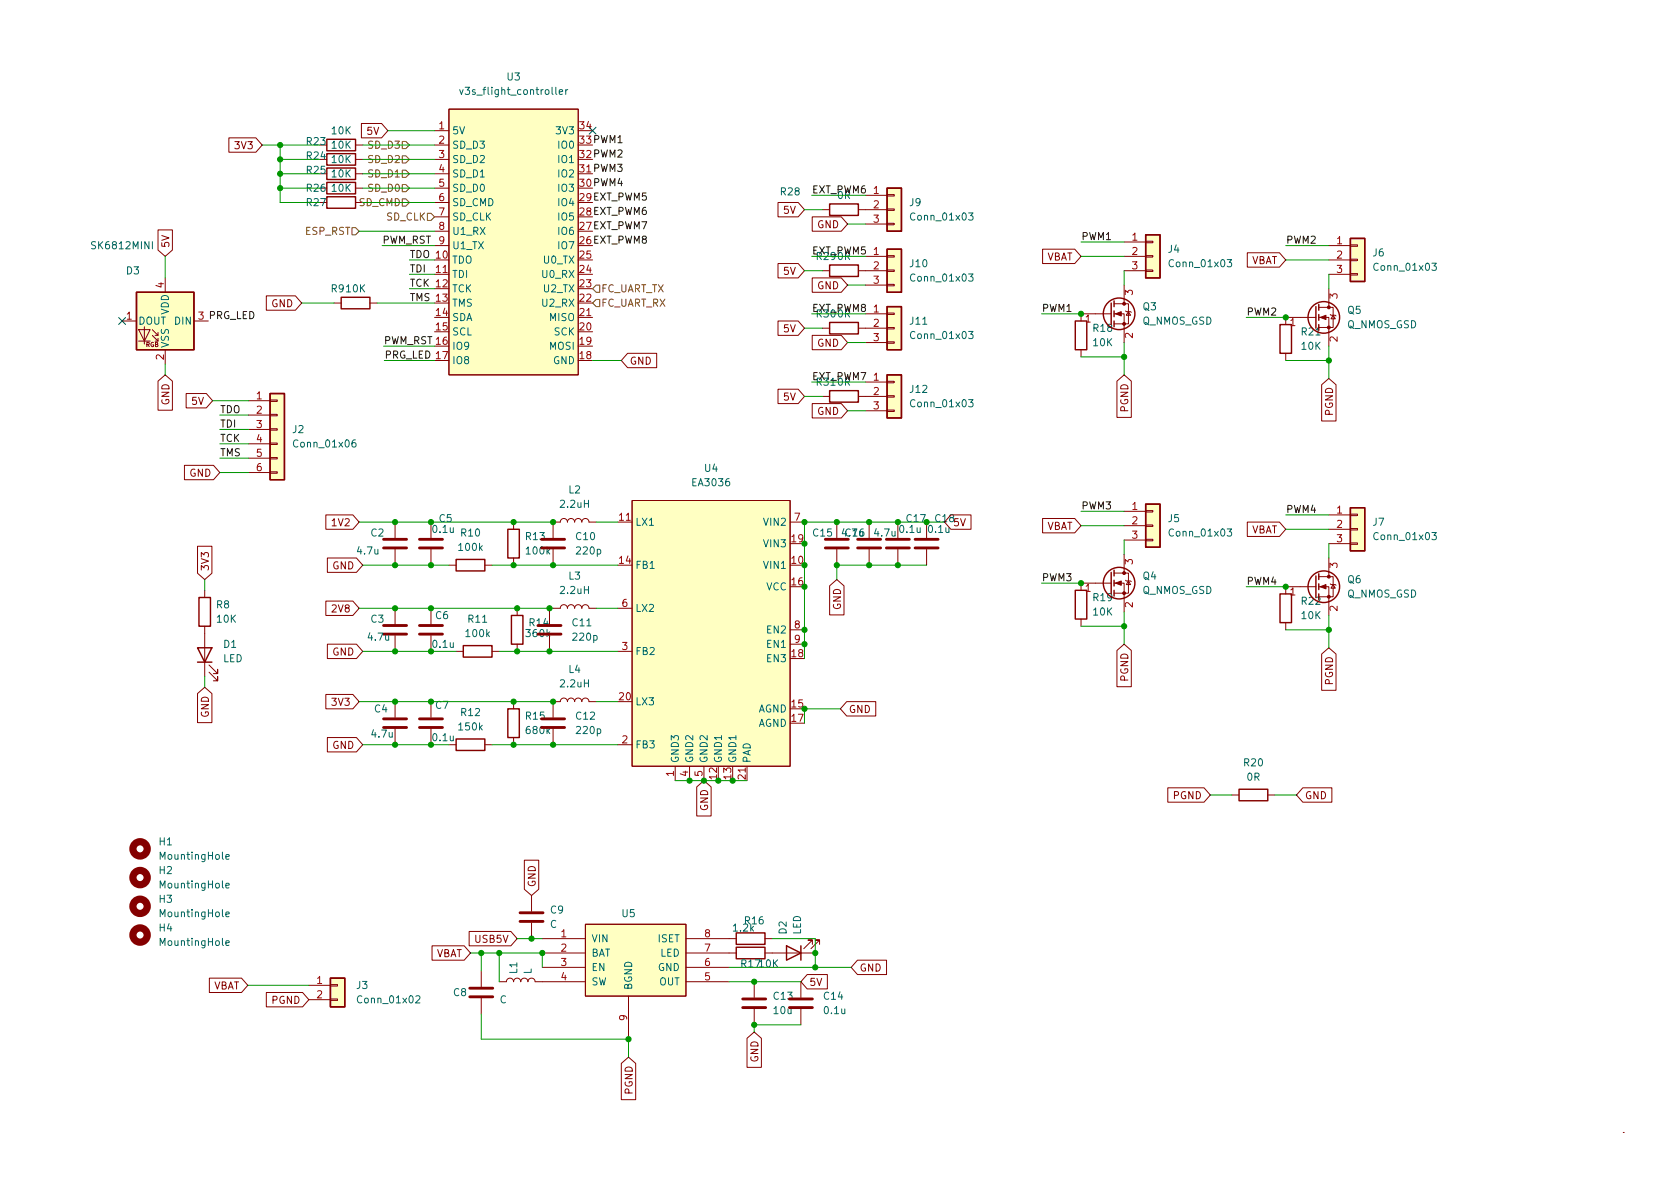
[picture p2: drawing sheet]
<svg xmlns="http://www.w3.org/2000/svg" width="297mm" height="210mm" viewBox="0 0 297 210" stroke-linecap="round" stroke-linejoin="round" font-family="sans-serif">
<g fill="none" stroke="#840000" stroke-width=".18">
<path d="M79.4 19.3h22.8v47h-22.8zM40.5 24.4h4.7l1.2 1.2-1.2 1.3h-4.7zM62.9 25.6h1.2M62.9 28.2h1.2M62.9 30.7h1.2M62.9 33.3h1.2M62.9 35.8h1.2M63.9 21.8h3.6l1.1 1.3-1.1 1.3h-3.6zM76.8 23.1h2.6M76.8 25.6h2.6M76.8 28.2h2.6M76.8 30.7h2.6"/>
<path d="M76.8 33.3h2.6M76.8 35.8h2.6M76.8 38.3h2.6M137.6 35.8h3.5l1.1 1.3-1.1 1.2h-3.5zM143.6 38.3h5.1l1.2 1.3-1.2 1.3h-5.1zM145.4 37.1h1.3M151.8 37.1h5M153 34.5h3.8M153 39.6h3.8M156.8 39.5h1.3v.2h-1.3zM156.8 37h1.3v.2h-1.3zM156.8 34.4h1.3v.3h-1.3z"/>
<path d="M21.6 56.8h2.5M24.5 58.3h2l-1 2zM25.5 57.8v3M26.9 59.3l1 1v-.5M26.9 58.3l1 1v-.5M27.4 59.3h.5M27.9 40.7h2.6v3.5l-1.3 1.1-1.3-1.1zM29.2 49.1v2.6M34.3 56.8h2.5M47.1 52.3h5.1l1.1 1.3-1.1 1.3h-5.1zM59.1 53.6h1.2M65.4 53.6h1.3"/>
<path d="M76.8 48.5h2.6M76.8 40.9h2.6M76.8 43.4h2.6M102.2 56.1h2.6M137.6 56.8h3.5l1.1 1.2-1.1 1.3h-3.5zM137.6 46.6h3.5l1.1 1.3-1.1 1.2h-3.5zM143.6 59.3h5.1l1.2 1.3-1.2 1.2h-5.1zM143.6 49.1h5.1l1.2 1.3-1.2 1.3h-5.1zM145.4 47.9h1.3M145.4 58h1.3M151.8 47.9h5M151.8 58h5"/>
<path d="M153 45.3h3.8M153 50.4h3.8M153 55.5h3.8M156.8 50.3h1.3v.2h-1.3zM156.8 47.7h1.3v.3h-1.3zM156.8 45.2h1.3v.3h-1.3zM156.8 57.9h1.3v.3h-1.3zM156.8 55.4h1.3v.2h-1.3zM184.3 44.1h5.7l1.1 1.2-1.1 1.3h-5.7zM196.5 55.5h-5.4v1.3M197 55.5h1.8v5.1M197 53.7h2.5v3.6h-2.5"/>
<path d="M198.8 47.9h3.8M198.8 45.3h3.8M198.8 42.8h3.8M198.8 50.4v3.3M199 55l.1 .1h.8l.1 .1M199.5 55.1l.4 .6h-.8zM202.6 47.7h1.2v.3h-1.2zM202.6 45.2h1.2v.3h-1.2zM202.6 42.7h1.2v.2h-1.2zM220.5 44.7h5.7l1.1 1.3-1.1 1.2h-5.7zM232.7 56.1h-5.4v1.3M233.2 56.1h1.7v5.1"/>
<path d="M233.2 54.4h2.5v3.5h-2.5M234.9 48.5h3.9M234.9 43.4h3.9M234.9 51v3.4M234.9 46h3.9M235.2 55.6l.1 .1h.8l.1 .2M235.7 55.7l.4 .7h-.8zM238.8 48.4h1.2v.2h-1.2zM238.8 45.8h1.2v.3h-1.2zM238.8 43.3h1.2v.3h-1.2zM24.5 60.3h2M27.9 67.4l1.3-1.1 1.3 1.1v5.1h-2.6z"/>
<path d="M29.2 61.8v2.6M32.9 69.6h3.6l1.1 1.3-1.1 1.2h-3.6zM43.9 70.9h3.9M43.9 73.4h3.9M43.9 75.9h3.9M43.9 78.5h3.9M47.8 78.4h1.2v.2h-1.2zM47.8 75.8h1.2v.3h-1.2zM47.8 73.3h1.2v.2h-1.2zM47.8 70.7h1.2v.3h-1.2zM111 62.5h5.1v2.5h-5.1l-1.1-1.3zM137.6 68.8h3.5l1.1 1.3-1.1 1.3h-3.5z"/>
<path d="M143.6 71.4h5.1l1.2 1.2-1.2 1.3h-5.1zM145.4 70.1h1.3M151.8 70.1h5M153 67.6h3.8M153 72.6h3.8M153 60.6h3.8M156.8 72.5h1.3v.3h-1.3zM156.8 70h1.3v.2h-1.3zM156.8 67.4h1.3v.3h-1.3zM156.8 60.4h1.3v.3h-1.3zM191.1 61.8v1.3M197.5 67.4l1.3-1.1 1.2 1.1v6.4h-2.5z"/>
<path d="M227.3 62.5v1.2M233.7 68l1.2-1.1 1.3 1.1v6.4h-2.5zM32.6 82.3h5.2l1.1 1.3-1.1 1.2h-5.2zM34.9 96.6h2.6v4.8l-1.3 1.1-1.3-1.1zM43.9 81h3.9M43.9 83.6h3.9M47.8 83.4h1.2v.3h-1.2zM47.8 80.9h1.2v.2h-1.2zM57.6 91.1h4.8l1.1 1.2-1.1 1.3h-4.8zM57.9 98.7h5.1l1.1 1.2-1.1 1.3h-5.1zM69.8 92.3v2.8M69.8 97.1v2.8"/>
<path d="M76.2 92.3v2.8M76.2 97.1v2.8M79.4 99.9h1.2M85.7 99.9h1.3M90.8 92.3v1.3M90.8 98.7v1.2M97.8 97.1v2.8M105.4 92.3h-1.3a.64 .64 0 0 0-.6-.6 .64 .64 0 0 0-.6 .6 .64 .64 0 0 0-.7-.6 .64 .64 0 0 0-.6 .6 .64 .64 0 0 0-.6-.6 .64 .64 0 0 0-.7 .6 .64 .64 0 0 0-.6-.6 .64 .64 0 0 0-.6 .6h-1.3v2.8M109.2 92.3h2.6M111.8 88.5h27.9v47h-27.9zM139.7 92.3h2.5M148 92.3v2.8"/>
<path d="M148 97.1v2.8M153.7 92.3v2.8M153.7 97.1v2.8M158.7 92.3v2.8M158.7 97.1v2.8M163.8 92.3v2.8M163.8 97.1v2.8M168.1 91.1h3.6v2.5h-3.6l-1.1-1.3zM184.3 91.7h5.7l1.1 1.3-1.1 1.2h-5.7zM198.8 98v3.3M198.8 90.4h3.8M198.8 93h3.8"/>
<path d="M198.8 95.5h3.8M202.6 95.4h1.2v.2h-1.2zM202.6 92.8h1.2v.3h-1.2zM202.6 90.3h1.2v.2h-1.2zM220.5 92.3h5.7l1.1 1.3-1.1 1.3h-5.7zM234.9 98.7v3.3M234.9 91.1h3.9M234.9 93.6h3.9M234.9 96.1h3.9M238.8 96h1.2v.3h-1.2zM238.8 93.5h1.2v.2h-1.2zM238.8 90.9h1.2v.3h-1.2z"/>
<path d="M36.2 104.4v1.3M36.2 110.7v8.9M37 118.9l1.5 1.5v-.8v.8h-.8M37 117.6l1.5 1.5v-.7v.7h-.8M57.6 106.3h4.8l1.1 1.3-1.1 1.2h-4.8zM57.9 113.9h5.1l1.1 1.3-1.1 1.3h-5.1zM69.8 107.6v2.8M69.8 112.4v2.8M76.2 107.6v2.8M76.2 112.4v2.8M80.6 115.2h1.3M87 115.2h1.3"/>
<path d="M91.4 107.6v1.2M91.4 113.9v1.3M97.2 107.6v2.8M97.2 112.4v2.8M97.8 107.6h1.3a.64 .64 0 0 1 .6-.7 .64 .64 0 0 1 .6 .7 .64 .64 0 0 1 .7-.7 .64 .64 0 0 1 .6 .7 .64 .64 0 0 1 .6-.7 .64 .64 0 0 1 .7 .7 .64 .64 0 0 1 .6-.7 .64 .64 0 0 1 .6 .7h1.3M109.2 115.2h2.6M109.2 107.6h2.6M124.5 105h.1M139.7 111.4h2.5M139.7 113.9h2.5M146.7 103.6l1.3-1.1 1.2 1.1v5.1h-2.5zM191.1 109.5v1.2"/>
<path d="M196.5 103.1h-5.4v1.3M197 103.1h1.8v5.1M197 101.3h2.5v3.6h-2.5M197.5 115l1.3-1.1 1.2 1.1v6.4h-2.5zM199 102.6l.1 .1h.8l.1 .2M199.5 102.7l.4 .7h-.8zM227.3 110.1v1.3M232.7 103.8h-5.4v1.2M233.2 103.8h1.7v5M233.2 102h2.5v3.5h-2.5M233.7 115.7l1.2-1.2 1.3 1.2v6.4h-2.5zM235.2 103.2l.1 .2h.8l.1 .1"/>
<path d="M235.7 103.4l.4 .6h-.8zM34.9 122.6l1.3-1.1 1.3 1.1v5.2h-2.6zM57.6 122.8h4.8l1.1 1.3-1.1 1.2h-4.8zM57.9 130.4h5.1l1.1 1.3-1.1 1.3h-5.1zM69.8 124.1v2.8M69.8 128.9v2.8M76.2 124.1v2.8M76.2 128.9v2.8M79.4 131.7h1.2M85.7 131.7h1.3M90.8 124.1v1.2M90.8 130.4v1.3"/>
<path d="M97.8 128.9v2.8M105.4 124.1h-1.3a.64 .64 0 0 0-.6-.7 .64 .64 0 0 0-.6 .7 .64 .64 0 0 0-.7-.7 .64 .64 0 0 0-.6 .7 .64 .64 0 0 0-.6-.7 .64 .64 0 0 0-.7 .7 .64 .64 0 0 0-.6-.7 .64 .64 0 0 0-.6 .7h-1.3v2.8M109.2 131.7h2.6M119.4 135.5v2.5M121.9 135.5v2.5M123.2 139.2l1.3-1.2 1.2 1.2v5.1h-2.5zM124.5 135.5v2.5M132.1 135.5v2.5M149.7 124.1h5.1v2.5h-5.1l-1.1-1.3zM206.5 139.3h6.4l1.1 1.3-1.1 1.3h-6.4zM230.3 139.3h5.2v2.6h-5.2l-1.1-1.3zM92.7 152.1h2.6v5.2l-1.3 1.1-1.3-1.1z"/>
<path d="M94 158.4v2.8M217.8 140.6h1.3M224.2 140.6h1.2M37 173h5.7l1.1 1.2-1.1 1.3h-5.7zM47.1 175.5h6.4l1.1 1.3-1.1 1.2h-6.4zM54.6 174.2h3.8M54.6 176.8h3.8M58.4 176.7h1.3v.2h-1.3zM58.4 174.1h1.3v.3h-1.3zM76.4 167.3h5.7l1.1 1.2-1.1 1.3h-5.7zM83 164.7h7.3l1.1 1.3-1.1 1.3h-7.3zM85.1 171.7v2.8"/>
<path d="M85.1 176.5v2.8M88.3 173.6h1.2a.64 .64 0 0 1 .7-.6 .64 .64 0 0 1 .6 .6 .64 .64 0 0 1 .6-.6 .64 .64 0 0 1 .7 .6 .64 .64 0 0 1 .6-.6 .64 .64 0 0 1 .6 .6 .64 .64 0 0 1 .7-.6 .64 .64 0 0 1 .6 .6h8.9M94 163.2v2.8M95.9 168.5h7.6M95.9 166h7.6M95.9 171.1h7.6M103.5 163.4h17.8v12.7h-17.8zM111.1 176.1v7.7M121.3 168.5h8.9M121.3 166h8.9M121.3 171.1h7.6M121.3 173.6h7.6"/>
<path d="M133.3 173.6v2.8M133.3 178.4v2.8M135.3 168.5h8.8M135.3 166h1.2M141.6 173.6v2.8M141.6 178.4v2.8M142.7 172.3h3.6v2.6h-3.6l-1.1-1.3zM143.6 167v-.8h-.7h.7l-1.5 1.6M144.9 167v-.8h-.8h.8l-1.5 1.6M151.6 169.8h5.1v2.5h-5.1l-1.1-1.2zM109.9 188l1.2-1.1 1.3 1.1v6.5h-2.5zM132.1 183.6l1.2-1.1 1.3 1.1v5.1h-2.5z"/>
<path d="M287 200.3h.1"/>
</g>
<g fill="none" stroke="#840000" stroke-width=".25">
<path d="M57.8 27.2h5.1v2h-5.1zM57.8 24.6h5.1v2.1h-5.1zM57.8 29.7h5.1v2h-5.1zM57.8 34.8h5.1v2h-5.1zM57.8 32.3h5.1v2h-5.1zM146.7 36.1h5.1v2h-5.1zM156.8 33.3h2.6v7.6h-2.6zM24.1 51.7h10.2v10.1h-10.2zM60.3 52.6h5.1v2h-5.1zM146.7 46.9h5.1v2h-5.1zM146.7 57h5.1v2h-5.1zM156.8 44.1h2.6v7.6h-2.6z"/>
<path d="M156.8 54.2h2.6v7.6h-2.6zM190.1 56.8h2.1v5h-2.1zM196.5 53.6v3.8M197 53.2v1M197 55v1M197 56.8v1M202.6 41.5h2.5v7.6h-2.5zM226.3 57.4h2v5.1h-2zM232.7 54.2v3.8M233.2 53.8v1.1M233.2 55.6v1M233.2 57.4v1"/>
<path d="M238.8 42.2h2.5v7.6h-2.5zM47.8 69.6h2.5v15.2h-2.5zM146.7 69.1h5.1v2h-5.1zM156.8 66.3h2.6v7.6h-2.6zM80.6 98.9h5.1v2.1h-5.1zM89.8 93.6h2v5.1h-2zM202.6 89.1h2.5v7.7h-2.5zM238.8 89.8h2.5v7.6h-2.5zM34.9 114.5h2.6l-1.3 2.6zM34.9 117.1h2.6M35.2 105.7h2v5h-2zM81.9 114.2h5.1v2h-5.1z"/>
<path d="M90.4 108.8h2.1v5.1h-2.1zM190.1 104.4h2.1v5.1h-2.1zM196.5 101.2v3.8M197 100.8v1M197 102.6v1M197 104.4v1M226.3 105h2v5.1h-2zM232.7 101.8v3.9M233.2 101.5v1M233.2 103.2v1.1M233.2 105v1M80.6 130.7h5.1v2h-5.1z"/>
<path d="M89.8 125.3h2v5.1h-2zM219.1 139.6h5.1v2h-5.1zM58.4 173h2.6v5h-2.6zM130.2 167.5h5.1v2h-5.1zM130.2 165h5.1v2h-5.1zM139.1 167.3l2.5 1.2-2.5 1.3zM141.6 167.3v2.5"/>
<circle cx="197.9" cy="55.5" r="2.79"/>
<circle cx="234.1" cy="56.1" r="2.79"/>
<circle cx="197.9" cy="103.1" r="2.79"/>
<circle cx="234.1" cy="103.8" r="2.79"/>
</g>
<g fill="#ffffc2" stroke="#ffffc2" stroke-width=".18">
<path d="M47.8 69.6h2.5v15.2h-2.5z"/>
<path d="M156.8 44.1h2.6v7.6h-2.6z"/>
<path d="M111.8 88.5h27.9v47h-27.9z"/>
<path d="M156.8 33.3h2.6v7.6h-2.6z"/>
<path d="M79.4 19.3h22.8v47h-22.8z"/>
<path d="M202.6 41.5h2.5v7.6h-2.5z"/>
<path d="M156.8 66.3h2.6v7.6h-2.6z"/>
<path d="M156.8 54.2h2.6v7.6h-2.6z"/>
<path d="M24.1 51.7h10.2v10.1h-10.2z"/>
<path d="M58.4 173h2.6v5h-2.6z"/>
<path d="M238.8 42.2h2.5v7.6h-2.5z"/>
<path d="M103.5 163.4h17.8v12.7h-17.8z"/>
<path d="M238.8 89.8h2.5v7.6h-2.5z"/>
<path d="M202.6 89.1h2.5v7.7h-2.5z"/>
</g>
<g fill="none" stroke="#006464" stroke-width=".18">
<path d="M81.3 15.9l.3 .8 .3-.8M98.3 15.4v1.1l.2 .2M98.9 16.3l.6-.1-.1-.3h-.3l-.2 .1v.6h.5M100 15.9v.8M100.4 15.9l-.4 .2M171.3 37.7h.7l-.4 .4 .4 .2v.5l-.2 .1-.5-.1M171.3 48.4h.7l-.4 .5 .4 .2v.5l-.2 .1-.5-.1M171.3 58.6h.7l-.4 .5 .4 .1v.6l-.2 .1-.5-.1M217 45.9h.8l-.5 .5 .4 .1v.6l-.2 .1-.5-.1M253.2 46.5h.8l-.5 .5 .4 .1v.6l-.2 .1-.5-.1M62.8 77.8h-.3a.86 .86 0 0 0 0 1.3l.4-.2 .1-.4-.3-.2h-.2l-.3 .2M171.3 70.7h.7l-.4 .5 .4 .1v.5l-.2 .1-.5-.1"/>
<path d="M149.2 93.5l-.3 .9h.8M217 93.5h.8l-.5 .5 .4 .1v.6l-.2 .1-.5-.1M253.2 94.2h.8l-.5 .5 .4 .1v.5l-.2 .1-.5-.1M39.9 156.6l.6-.1v-.3h-.4l-.2 .2 .1 .6h.5M39.9 151.5l.6-.1v-.2l-.4-.1-.2 .2 .1 .6h.5M39.9 166.8l.6-.2v-.2l-.4-.1-.2 .2 .1 .6h.5M39.9 161.7l.6-.1v-.3h-.4l-.2 .1 .1 .7h.5M73.5 176.2l.5-.1 .3 .3-.8 1h.8"/>
</g>
<g fill="none" stroke="#840000" stroke-width="1.3">
<circle cx="24.8" cy="155.2" r="1.27"/>
<circle cx="24.8" cy="150.1" r="1.27"/>
<circle cx="24.8" cy="160.3" r="1.27"/>
<circle cx="24.8" cy="165.3" r="1.27"/>
</g>
<g fill="none" stroke="#840000" stroke-width=".51">
<path d="M67.8 96.9h4.1M67.8 95.4h4.1M74.2 96.9h4M74.2 95.4h4M95.8 96.9h4M95.8 95.4h4M145.9 96.9h4.1M145.9 95.4h4.1M151.6 96.9h4.1M151.6 95.4h4.1M156.7 96.9h4.1M156.7 95.4h4.1"/>
<path d="M161.8 96.9h4.1M161.8 95.4h4.1M67.8 112.1h4.1M67.8 110.6h4.1M74.2 112.1h4M74.2 110.6h4M95.1 112.1h4.1M95.1 110.6h4.1M67.8 128.6h4.1M67.8 127.1h4.1M74.2 128.6h4M74.2 127.1h4"/>
<path d="M95.8 128.6h4M95.8 127.1h4M83.1 176.3h4M83.1 174.7h4M91.9 162.9h4.1M91.9 161.4h4.1M131.3 178.2h4.1M131.3 176.7h4.1M139.6 178.2h4M139.6 176.7h4"/>
</g>
<g fill="#840000" stroke="#840000" stroke-width=".18">
<path d="M197.2 55.5l1-.4v.8z"/>
<path d="M233.4 56.1l1-.4v.8z"/>
<path d="M197.2 103.1l1-.4v.8z"/>
<path d="M233.4 103.8l1-.4v.7z"/>
<circle cx="198.8" cy="57.3" r=".25"/>
<circle cx="198.8" cy="53.7" r=".25"/>
<circle cx="234.9" cy="57.9" r=".25"/>
<circle cx="234.9" cy="54.4" r=".25"/>
<circle cx="198.8" cy="104.9" r=".25"/>
<circle cx="198.8" cy="101.3" r=".25"/>
<circle cx="234.9" cy="105.5" r=".25"/>
<circle cx="234.9" cy="102" r=".25"/>
</g>
<path d="M71.1 27.6h.7l.6 .6-.6 .6h-.7zM71.1 30.1h.7l.6 .6-.6 .7h-.7zM71.1 35.2h.7l.6 .6-.6 .6h-.7zM71.1 32.6h.7l.6 .7-.6 .6h-.7zM71.1 25h.7l.6 .6-.6 .7h-.7zM75.6 37.7h.6l.6 .6-.6 .7h-.6zM62.2 40.3h.7l.6 .6-.6 .6h-.7zM104.8 51l.6-.6h.6v1.3h-.6zM105.4 53h.6v1.2h-.6l-.6-.6z" fill="none" stroke="#725600" stroke-width=".18"/>
<g fill="none" stroke="#009600" stroke-width=".18">
<path d="M46.4 25.6h10.1M49.5 25.6v10.2h7M49.5 30.7h7M49.5 28.2h7M49.5 33.3h7M64.1 25.6h12.7M64.1 35.8h12.7M64.1 30.7h12.7M64.1 28.2h12.7M64.1 33.3h12.7M68.6 23.1h8.2M142.2 37.1h3.2"/>
<path d="M143.5 34.5h9.5M149.9 39.6h3.1M29.2 45.3v3.8M53.3 53.6h5.8M63.5 40.9h13.3M66.7 53.6h10.1M67.6 43.4h9.2M72.4 46h4.4M72.4 51h4.4M72.4 48.5h4.4M142.2 58h3.2M142.2 47.9h3.2"/>
<path d="M143.5 55.5h9.5M143.5 45.3h9.5M149.9 50.4h3.1M184.1 55.5h7M191.1 45.3h7.7M191.1 42.8h7.7M198.8 47.9v2.5M220.3 56.1h7M227.3 43.4h7.6M227.3 46h7.6M234.9 48.5v2.5M29.2 64.4v1.9"/>
<path d="M37.6 70.9h6.3M38.9 78.5h5M38.9 73.4h5M38.9 75.9h5M67.8 61.2h9M67.9 63.7h8.9M104.8 63.7h5.1M142.2 70.1h3.2M143.5 67.6h9.5M149.9 72.6h3.1M149.9 60.6h3.1M191.1 63.1h7.7"/>
<path d="M198.8 60.6v5.7M227.3 63.7h7.6M234.9 61.2v5.7M38.9 83.6h5M38.9 81h5M63.5 92.3h34.3M64.1 99.9h15.3M87 99.9h22.2M105.4 92.3h3.8M163.8 99.9h-15.8v2.6M167 92.3h-24.8v24.2M191.1 93h7.7"/>
<path d="M191.1 90.4h7.7M198.8 95.5v2.5M227.3 91.1h7.6M227.3 93.6h7.6M234.9 96.1v2.6M36.2 102.5v1.9M36.2 119.6v1.9M63.5 107.6h34.3M64.1 115.2h16.5M88.3 115.2h20.9M105.4 107.6h3.8M184.1 103.1h7"/>
<path d="M191.1 110.7h7.7M198.8 108.2v5.7M220.3 103.8h7M227.3 111.4h7.6M234.9 108.8v5.7M63.5 124.1h34.3M64.1 131.7h15.3M87 131.7h22.2M105.4 124.1h3.8M119.4 138h12.7M148.6 125.3h-6.4v2.6M214 140.6h3.8"/>
<path d="M225.4 140.6h3.8M43.8 174.2h10.8M83.2 168.5h12.7v2.6M85.1 179.3v4.5h26v3.1M85.1 168.5v3.2M88.3 168.5v5.1M91.4 166h4.5M128.9 173.6h12.7M128.9 171.1h21.6M136.5 166h7.6v5.1M141.6 181.2h-8.3v1.3"/>
</g>
<path d="M104.2 22.5l1.2 1.2M105.4 22.5l-1.2 1.2M21 56.2l1.2 1.2M22.2 56.2l-1.2 1.2" fill="none" stroke="#000084" stroke-width=".18"/>
<g fill="#009600" stroke="#009600" stroke-width=".18">
<circle cx="142.2" cy="92.3" r=".46"/>
<circle cx="142.2" cy="96.1" r=".46"/>
<circle cx="148" cy="99.9" r=".46"/>
<circle cx="142.2" cy="103.8" r=".46"/>
<circle cx="142.2" cy="99.9" r=".46"/>
<circle cx="142.2" cy="125.3" r=".46"/>
<circle cx="142.2" cy="113.9" r=".46"/>
<circle cx="142.2" cy="111.4" r=".46"/>
<circle cx="148" cy="92.3" r=".46"/>
<circle cx="153.7" cy="92.3" r=".46"/>
<circle cx="153.7" cy="99.9" r=".46"/>
<circle cx="158.7" cy="92.3" r=".46"/>
<circle cx="158.7" cy="99.9" r=".46"/>
<circle cx="163.8" cy="92.3" r=".46"/>
<circle cx="191.1" cy="103.1" r=".46"/>
<circle cx="198.8" cy="110.7" r=".46"/>
<circle cx="227.3" cy="103.8" r=".46"/>
<circle cx="234.9" cy="111.4" r=".46"/>
<circle cx="127" cy="138" r=".46"/>
<circle cx="129.5" cy="138" r=".46"/>
<circle cx="133.3" cy="173.6" r=".46"/>
<circle cx="133.3" cy="181.2" r=".46"/>
<circle cx="144.1" cy="168.5" r=".46"/>
<circle cx="111.1" cy="183.8" r=".46"/>
<circle cx="121.9" cy="138" r=".46"/>
<circle cx="124.5" cy="138" r=".46"/>
<circle cx="144.1" cy="171.1" r=".46"/>
<circle cx="227.3" cy="56.1" r=".46"/>
<circle cx="234.9" cy="63.7" r=".46"/>
<circle cx="198.8" cy="63.1" r=".46"/>
<circle cx="191.1" cy="55.5" r=".46"/>
<circle cx="69.8" cy="99.9" r=".46"/>
<circle cx="69.8" cy="92.3" r=".46"/>
<circle cx="69.8" cy="124.1" r=".46"/>
<circle cx="97.8" cy="124.1" r=".46"/>
<circle cx="97.8" cy="131.7" r=".46"/>
<circle cx="90.8" cy="124.1" r=".46"/>
<circle cx="91.4" cy="115.2" r=".46"/>
<circle cx="97.2" cy="115.2" r=".46"/>
<circle cx="76.2" cy="124.1" r=".46"/>
<circle cx="69.8" cy="115.2" r=".46"/>
<circle cx="76.2" cy="115.2" r=".46"/>
<circle cx="69.8" cy="107.6" r=".46"/>
<circle cx="76.2" cy="107.6" r=".46"/>
<circle cx="91.4" cy="107.6" r=".46"/>
<circle cx="97.2" cy="107.6" r=".46"/>
<circle cx="90.8" cy="99.9" r=".46"/>
<circle cx="97.8" cy="99.9" r=".46"/>
<circle cx="76.2" cy="92.3" r=".46"/>
<circle cx="76.2" cy="99.9" r=".46"/>
<circle cx="49.5" cy="33.3" r=".46"/>
<circle cx="49.5" cy="28.2" r=".46"/>
<circle cx="49.5" cy="25.6" r=".46"/>
<circle cx="49.5" cy="30.7" r=".46"/>
<circle cx="69.8" cy="131.7" r=".46"/>
<circle cx="90.8" cy="131.7" r=".46"/>
<circle cx="76.2" cy="131.7" r=".46"/>
<circle cx="85.1" cy="168.5" r=".46"/>
<circle cx="88.3" cy="168.5" r=".46"/>
<circle cx="95.9" cy="168.5" r=".46"/>
<circle cx="94" cy="166" r=".46"/>
<circle cx="90.8" cy="92.3" r=".46"/>
<circle cx="97.8" cy="92.3" r=".46"/>
</g>
<g font-size="1.8" fill="#006464">
<text x="82.1" y="16.8">v3s_flight_controller</text>
<text x="89.7" y="14.2">U3</text>
<text x="58.7" y="23.7">10K</text>
<text x="79.9" y="23.7">5V</text>
<text x="98.6" y="23.7">3V3</text>
<text x="54.3" y="28.2">R24</text>
<text x="54.3" y="25.6">R23</text>
<text x="58.7" y="26.3">10K</text>
<text x="58.7" y="28.8">10K</text>
<text x="79.9" y="26.3">SD_D3</text>
<text x="79.9" y="28.8">SD_D2</text>
<text x="98.9" y="28.8">IO1</text>
<text x="98.9" y="26.3">IO0</text>
<text x="54.3" y="30.7">R25</text>
<text x="54.3" y="33.9">R26</text>
<text x="58.7" y="33.9">10K</text>
<text x="58.7" y="31.4">10K</text>
<text x="79.9" y="31.4">SD_D1</text>
<text x="79.9" y="33.9">SD_D0</text>
<text x="98.9" y="33.9">IO3</text>
<text x="98.9" y="31.4">IO2</text>
<text x="138.1" y="34.5">R28</text>
<text x="148.1" y="35.2">0R</text>
<text x="54.3" y="36.4">R27</text>
<text x="79.9" y="36.4">SD_CMD</text>
<text x="79.9" y="39">SD_CLK</text>
<text x="79.9" y="41.5">U1_RX</text>
<text x="98.9" y="41.5">IO6</text>
<text x="98.9" y="39">IO5</text>
<text x="98.9" y="36.4">IO4</text>
<text x="160.8" y="36.4">J9</text>
<text x="161.3" y="39">Conn_01x03</text>
<text x="16.5" y="44.1">SK6812MINI</text>
<text x="79.9" y="46.6">TDO</text>
<text x="79.9" y="44.1">U1_TX</text>
<text x="96.2" y="46.6">U0_TX</text>
<text x="98.9" y="44.1">IO7</text>
<text x="148.1" y="46">0R</text>
<text x="161" y="47.2">J10</text>
<text x="206.6" y="44.7">J4</text>
<text x="207" y="47.2">Conn_01x03</text>
<text x="242.8" y="45.3">J6</text>
<text x="243.2" y="47.9">Conn_01x03</text>
<text x="22.4" y="48.5">D3</text>
<text x="58.6" y="51.7">R9</text>
<text x="61.2" y="51.7">10K</text>
<text x="79.9" y="49.1">TDI</text>
<text x="79.9" y="51.7">TCK</text>
<text x="96" y="49.1">U0_RX</text>
<text x="96.2" y="51.7">U2_TX</text>
<text x="161.3" y="49.8">Conn_01x03</text>
<text x="24.4" y="57.4">DOUT</text>
<text x="29.8" y="55.7" transform="rotate(-90 29.8 55.7)">VDD</text>
<text x="31" y="57.4">DIN</text>
<text x="79.9" y="54.2">TMS</text>
<text x="79.9" y="56.8">SDA</text>
<text x="79.9" y="59.3">SCL</text>
<text x="96" y="54.2">U2_RX</text>
<text x="97.2" y="56.8">MISO</text>
<text x="98" y="59.3">SCK</text>
<text x="148.1" y="56.1">0R</text>
<text x="161" y="57.4">J11</text>
<text x="161.3" y="59.9">Conn_01x03</text>
<text x="193.3" y="58.7">R18</text>
<text x="201.9" y="57.4">Q_NMOS_GSD</text>
<text x="202.1" y="54.9">Q3</text>
<text x="230.2" y="59.3">R21</text>
<text x="238.1" y="58">Q_NMOS_GSD</text>
<text x="238.3" y="55.5">Q5</text>
<text x="29.8" y="61.6" transform="rotate(-90 29.8 61.6)">VSS</text>
<text x="79.9" y="61.8">IO9</text>
<text x="79.9" y="64.4">IO8</text>
<text x="97.2" y="61.8">MOSI</text>
<text x="97.8" y="64.4">GND</text>
<text x="193.3" y="61.2">10K</text>
<text x="230.2" y="61.8">10K</text>
<text x="148.1" y="68.2">0R</text>
<text x="161" y="69.5">J12</text>
<text x="51.7" y="76.6">J2</text>
<text x="161.3" y="72">Conn_01x03</text>
<text x="52.2" y="79.1">Conn_01x06</text>
<text x="124.6" y="83.4">U4</text>
<text x="99.2" y="89.8">2.2uH</text>
<text x="100.6" y="87.2">L2</text>
<text x="122.5" y="86">EA3036</text>
<text x="65.6" y="94.9">C2</text>
<text x="76.6" y="94.2">0.1u</text>
<text x="77.7" y="92.3">C5</text>
<text x="81.6" y="94.9">R10</text>
<text x="93" y="95.5">R13</text>
<text x="101.9" y="95.5">C10</text>
<text x="112.3" y="93">LX1</text>
<text x="135.3" y="93">VIN2</text>
<text x="143.8" y="94.9">C15</text>
<text x="149.5" y="94.9">C16</text>
<text x="154.7" y="94.9">4.7u</text>
<text x="159.1" y="94.2">0.1u</text>
<text x="160.3" y="92.3">C17</text>
<text x="164.2" y="94.2">0.1u</text>
<text x="165.4" y="92.3">C18</text>
<text x="206.6" y="92.3">J5</text>
<text x="207" y="94.9">Conn_01x03</text>
<text x="242.8" y="93">J7</text>
<text x="243.2" y="95.5">Conn_01x03</text>
<text x="63.3" y="98">4.7u</text>
<text x="81.2" y="97.4">100k</text>
<text x="93.2" y="98">100k</text>
<text x="102.1" y="98">220p</text>
<text x="112.3" y="100.6">FB1</text>
<text x="135.3" y="100.6">VIN1</text>
<text x="135.3" y="96.8">VIN3</text>
<text x="38.3" y="107.6">R8</text>
<text x="99.2" y="105">2.2uH</text>
<text x="100.6" y="102.5">L3</text>
<text x="135.5" y="104.4">VCC</text>
<text x="193.3" y="106.3">R19</text>
<text x="201.9" y="105">Q_NMOS_GSD</text>
<text x="202.1" y="102.5">Q4</text>
<text x="230.2" y="106.9">R22</text>
<text x="238.1" y="105.7">Q_NMOS_GSD</text>
<text x="238.3" y="103.1">Q6</text>
<text x="38.4" y="110.1">10K</text>
<text x="65.2" y="113.3">4.7u</text>
<text x="65.6" y="110.1">C3</text>
<text x="77" y="109.5">C6</text>
<text x="82.5" y="112.6">100k</text>
<text x="82.8" y="110.1">R11</text>
<text x="93.2" y="112.6">360k</text>
<text x="93.6" y="110.7">R14</text>
<text x="101.3" y="110.7">C11</text>
<text x="101.4" y="113.3">220p</text>
<text x="112.3" y="108.2">LX2</text>
<text x="135.8" y="112">EN2</text>
<text x="193.3" y="108.8">10K</text>
<text x="230.2" y="109.5">10K</text>
<text x="39.4" y="117.1">LED</text>
<text x="39.6" y="114.5">D1</text>
<text x="76.6" y="114.5">0.1u</text>
<text x="100.6" y="119">L4</text>
<text x="112.3" y="115.8">FB2</text>
<text x="135.8" y="117.1">EN3</text>
<text x="135.8" y="114.5">EN1</text>
<text x="66.2" y="126">C4</text>
<text x="77" y="125.3">C7</text>
<text x="99.2" y="121.5">2.2uH</text>
<text x="112.3" y="124.7">LX3</text>
<text x="134" y="126">AGND</text>
<text x="65.8" y="130.4">4.7u</text>
<text x="76.6" y="131.1">0.1u</text>
<text x="81.2" y="129.2">150k</text>
<text x="81.6" y="126.6">R12</text>
<text x="93" y="127.2">R15</text>
<text x="93.2" y="129.8">680k</text>
<text x="101.9" y="127.2">C12</text>
<text x="102.1" y="129.8">220p</text>
<text x="134" y="128.5">AGND</text>
<text x="112.3" y="132.3">FB3</text>
<text x="120" y="135" transform="rotate(-90 120 135)">GND3</text>
<text x="122.6" y="135" transform="rotate(-90 122.6 135)">GND2</text>
<text x="125.1" y="135" transform="rotate(-90 125.1 135)">GND2</text>
<text x="127.6" y="135" transform="rotate(-90 127.6 135)">GND1</text>
<text x="130.2" y="135" transform="rotate(-90 130.2 135)">GND1</text>
<text x="132.7" y="135" transform="rotate(-90 132.7 135)">PAD</text>
<text x="220" y="135.5">R20</text>
<text x="220.5" y="138">0R</text>
<text x="28.2" y="149.5">H1</text>
<text x="28.2" y="154.6">H2</text>
<text x="28.5" y="152">MountingHole</text>
<text x="28.2" y="159.6">H3</text>
<text x="28.5" y="157.1">MountingHole</text>
<text x="97.3" y="161.5">C9</text>
<text x="28.2" y="164.7">H4</text>
<text x="28.5" y="167.3">MountingHole</text>
<text x="28.5" y="162.2">MountingHole</text>
<text x="97.2" y="164.1">C</text>
<text x="104.5" y="166.6">VIN</text>
<text x="110" y="162.2">U5</text>
<text x="116.3" y="166.6">ISET</text>
<text x="129.7" y="164.7">1.2k</text>
<text x="131.7" y="163.4">R16</text>
<text x="139.1" y="165.2" transform="rotate(-90 139.1 165.2)">D2</text>
<text x="141.6" y="165.3" transform="rotate(-90 141.6 165.3)">LED</text>
<text x="91.4" y="172.2" transform="rotate(-90 91.4 172.2)">L1</text>
<text x="94" y="172.3" transform="rotate(-90 94 172.3)">L</text>
<text x="104.5" y="169.2">BAT</text>
<text x="104.5" y="171.7">EN</text>
<text x="116.3" y="171.7">GND</text>
<text x="116.7" y="169.2">LED</text>
<text x="131.1" y="171.1">R1710K</text>
<text x="63" y="174.9">J3</text>
<text x="63.5" y="177.4">Conn_01x02</text>
<text x="80.2" y="176.1">C8</text>
<text x="88.3" y="177.4">C</text>
<text x="104.5" y="174.2">SW</text>
<text x="111.8" y="175.1" transform="rotate(-90 111.8 175.1)">BGND</text>
<text x="116.5" y="174.2">OUT</text>
<text x="136.8" y="176.8">C13</text>
<text x="136.9" y="179.3">10u</text>
<text x="145.7" y="176.8">C14</text>
<text x="145.8" y="179.3">0.1u</text>
</g>
<g font-size="1.8" fill="#840000">
<text x="65" y="23.8">5V</text>
<text x="41.8" y="26.4">3V3</text>
<text x="138.6" y="37.8">5V</text>
<text x="144.5" y="40.3">GND</text>
<text x="29.9" y="43.9" transform="rotate(-90 29.9 43.9)">5V</text>
<text x="184.9" y="46.1">VBAT</text>
<text x="221.1" y="46.7">VBAT</text>
<text x="138.6" y="48.6">5V</text>
<text x="144.5" y="51.1">GND</text>
<text x="48" y="54.3">GND</text>
<text x="138.6" y="58.8">5V</text>
<text x="111.3" y="64.5">GND</text>
<text x="144.5" y="61.3">GND</text>
<text x="29.9" y="71.6" transform="rotate(-90 29.9 71.6)">GND</text>
<text x="34" y="71.6">5V</text>
<text x="138.6" y="70.8">5V</text>
<text x="144.5" y="73.4">GND</text>
<text x="199.5" y="72.8" transform="rotate(-90 199.5 72.8)">PGND</text>
<text x="235.7" y="73.5" transform="rotate(-90 235.7 73.5)">PGND</text>
<text x="33.5" y="84.3">GND</text>
<text x="58.9" y="93">1V2</text>
<text x="168.4" y="93">5V</text>
<text x="184.9" y="93.7">VBAT</text>
<text x="221.1" y="94.3">VBAT</text>
<text x="36.9" y="101.1" transform="rotate(-90 36.9 101.1)">3V3</text>
<text x="58.8" y="100.7">GND</text>
<text x="148.7" y="107.8" transform="rotate(-90 148.7 107.8)">GND</text>
<text x="58.9" y="108.3">2V8</text>
<text x="58.8" y="115.9">GND</text>
<text x="58.9" y="124.8">3V3</text>
<text x="199.5" y="120.5" transform="rotate(-90 199.5 120.5)">PGND</text>
<text x="235.7" y="121.1" transform="rotate(-90 235.7 121.1)">PGND</text>
<text x="36.9" y="126.9" transform="rotate(-90 36.9 126.9)">GND</text>
<text x="150" y="126.1">GND</text>
<text x="58.8" y="132.4">GND</text>
<text x="125.2" y="143.4" transform="rotate(-90 125.2 143.4)">GND</text>
<text x="207.5" y="141.3">PGND</text>
<text x="230.7" y="141.3">GND</text>
<text x="94.7" y="156.9" transform="rotate(-90 94.7 156.9)">GND</text>
<text x="84.1" y="166.7">USB5V</text>
<text x="76.9" y="169.2">VBAT</text>
<text x="151.9" y="171.8">GND</text>
<text x="37.6" y="175">VBAT</text>
<text x="48.1" y="177.5">PGND</text>
<text x="143" y="174.3">5V</text>
<text x="134.1" y="187.9" transform="rotate(-90 134.1 187.9)">GND</text>
<text x="111.9" y="193.5" transform="rotate(-90 111.9 193.5)">PGND</text>
</g>
<g font-size="1.8" fill="#a90000">
<text x="77.6" y="22.9">1</text>
<text x="102.5" y="22.9">34</text>
<text x="77.6" y="25.4">2</text>
<text x="77.6" y="27.9">3</text>
<text x="77.6" y="30.5">4</text>
<text x="77.6" y="33">5</text>
<text x="77.6" y="35.6">6</text>
<text x="154.4" y="34.3">1</text>
<text x="77.6" y="38.1">7</text>
<text x="77.6" y="40.6">8</text>
<text x="154.4" y="36.8">2</text>
<text x="154.4" y="39.4">3</text>
<text x="102.5" y="45.7">25</text>
<text x="154.4" y="45.1">1</text>
<text x="154.4" y="47.6">2</text>
<text x="200.2" y="42.5">1</text>
<text x="200.2" y="45.1">2</text>
<text x="200.2" y="47.6">3</text>
<text x="236.4" y="43.2">1</text>
<text x="236.4" y="45.7">2</text>
<text x="29" y="50.9" transform="rotate(-90 29 50.9)">4</text>
<text x="77.1" y="48.3">11</text>
<text x="102.5" y="53.3">22</text>
<text x="102.5" y="50.8">23</text>
<text x="102.5" y="48.3">24</text>
<text x="154.4" y="50.2">3</text>
<text x="200.3" y="52.2" transform="rotate(-90 200.3 52.2)">3</text>
<text x="236.4" y="48.3">3</text>
<text x="236.5" y="52.8" transform="rotate(-90 236.5 52.8)">3</text>
<text x="22.4" y="56.5">1</text>
<text x="77.1" y="55.9">14</text>
<text x="77.1" y="58.4">15</text>
<text x="102.5" y="58.4">20</text>
<text x="102.5" y="55.9">21</text>
<text x="154.4" y="55.2">1</text>
<text x="154.4" y="57.8">2</text>
<text x="191.9" y="57">1</text>
<text x="200.3" y="59.8" transform="rotate(-90 200.3 59.8)">2</text>
<text x="228.1" y="57.7">1</text>
<text x="29" y="63.6" transform="rotate(-90 29 63.6)">2</text>
<text x="102.5" y="63.5">18</text>
<text x="102.5" y="61">19</text>
<text x="154.4" y="60.3">3</text>
<text x="236.5" y="60.4" transform="rotate(-90 236.5 60.4)">2</text>
<text x="45.4" y="70.6">1</text>
<text x="154.4" y="67.3">1</text>
<text x="154.4" y="69.8">2</text>
<text x="45.4" y="73.1">2</text>
<text x="45.4" y="75.7">3</text>
<text x="154.4" y="72.4">3</text>
<text x="45.4" y="78.2">4</text>
<text x="45.4" y="80.8">5</text>
<text x="45.4" y="83.3">6</text>
<text x="109.5" y="92.1">11</text>
<text x="140" y="95.9">19</text>
<text x="140.5" y="92.1">7</text>
<text x="200.2" y="90.2">1</text>
<text x="200.2" y="92.7">2</text>
<text x="200.2" y="95.2">3</text>
<text x="236.4" y="90.8">1</text>
<text x="236.4" y="93.3">2</text>
<text x="236.4" y="95.9">3</text>
<text x="109.5" y="99.7">14</text>
<text x="140" y="99.7">10</text>
<text x="200.3" y="99.8" transform="rotate(-90 200.3 99.8)">3</text>
<text x="236.5" y="100.4" transform="rotate(-90 236.5 100.4)">3</text>
<text x="110" y="107.3">6</text>
<text x="140" y="103.5">16</text>
<text x="191.9" y="104.6">1</text>
<text x="200.3" y="107.4" transform="rotate(-90 200.3 107.4)">2</text>
<text x="228.1" y="105.3">1</text>
<text x="140.5" y="111.1">8</text>
<text x="140.5" y="113.7">9</text>
<text x="236.5" y="108.1" transform="rotate(-90 236.5 108.1)">2</text>
<text x="110" y="114.9">3</text>
<text x="140" y="116.2">18</text>
<text x="109.5" y="123.8">20</text>
<text x="140" y="125.1">15</text>
<text x="110" y="131.4">2</text>
<text x="140" y="127.6">17</text>
<text x="119.1" y="137.3" transform="rotate(-90 119.1 137.3)">1</text>
<text x="121.7" y="137.3" transform="rotate(-90 121.7 137.3)">4</text>
<text x="124.2" y="137.3" transform="rotate(-90 124.2 137.3)">5</text>
<text x="126.7" y="137.8" transform="rotate(-90 126.7 137.8)">12</text>
<text x="129.3" y="137.8" transform="rotate(-90 129.3 137.8)">13</text>
<text x="131.8" y="137.8" transform="rotate(-90 131.8 137.8)">21</text>
<text x="99.2" y="165.7">1</text>
<text x="124.6" y="165.7">8</text>
<text x="56" y="174">1</text>
<text x="99.2" y="168.3">2</text>
<text x="99.2" y="170.8">3</text>
<text x="99.2" y="173.3">4</text>
<text x="124.6" y="173.3">5</text>
<text x="124.6" y="170.8">6</text>
<text x="124.6" y="168.3">7</text>
<text x="56" y="176.5">2</text>
<text x="110.9" y="180.4" transform="rotate(-90 110.9 180.4)">9</text>
</g>
<g font-size="1.8" fill="#725600">
<text x="65.2" y="28.8">SD_D2</text>
<text x="65.2" y="26.3">SD_D3</text>
<text x="65.2" y="31.4">SD_D1</text>
<text x="65.2" y="33.9">SD_D0</text>
<text x="54" y="41.5">ESP_RST</text>
<text x="63.5" y="36.4">SD_CMD</text>
<text x="68.3" y="39">SD_CLK</text>
<text x="106.2" y="51.7">FC_UART_TX</text>
<text x="106.2" y="54.2">FC_UART_RX</text>
</g>
<g font-size="1.8" fill="#0f0f0f">
<text x="102.5" y="27.9">32PWM2</text>
<text x="102.5" y="25.4">33PWM1</text>
<text x="102.5" y="35.6">29EXT_PWM5</text>
<text x="102.5" y="33">30PWM4</text>
<text x="102.5" y="30.5">31PWM3</text>
<text x="143.5" y="34.2">EXT_PWM6</text>
<text x="102.5" y="40.6">27EXT_PWM7</text>
<text x="102.5" y="38.1">28EXT_PWM6</text>
<text x="67.6" y="43.1">PWM_RST 9</text>
<text x="72.4" y="45.6">TDO 10</text>
<text x="102.5" y="43.2">26EXT_PWM8</text>
<text x="143.5" y="45">EXT_PWM5</text>
<text x="144.4" y="46">R29</text>
<text x="191.1" y="42.4">PWM1</text>
<text x="227.3" y="43.1">PWM2</text>
<text x="72.4" y="48.2">TDI</text>
<text x="72.4" y="50.7">TCK 12</text>
<text x="72.4" y="53.2">TMS 13</text>
<text x="35.1" y="56.5">3 PRG_LED</text>
<text x="143.5" y="55.1">EXT_PWM8</text>
<text x="144.4" y="56.1">R30</text>
<text x="184.1" y="55.1">PWM1</text>
<text x="220.3" y="55.8">PWM2</text>
<text x="67.8" y="60.9">PWM_RST 16</text>
<text x="67.9" y="63.4">PRG_LED 17</text>
<text x="143.5" y="67.2">EXT_PWM7</text>
<text x="144.4" y="68.2">R31</text>
<text x="38.9" y="73.1">TDO</text>
<text x="38.9" y="75.6">TDI</text>
<text x="38.9" y="78.1">TCK</text>
<text x="38.9" y="80.7">TMS</text>
<text x="191.1" y="90.1">PWM3</text>
<text x="227.3" y="90.7">PWM4</text>
<text x="184.1" y="102.8">PWM3</text>
<text x="220.3" y="103.4">PWM4</text>
</g>
<text font-size="1.1" fill="#840000" x="25.7" y="61.3">RGB</text>
</svg>
